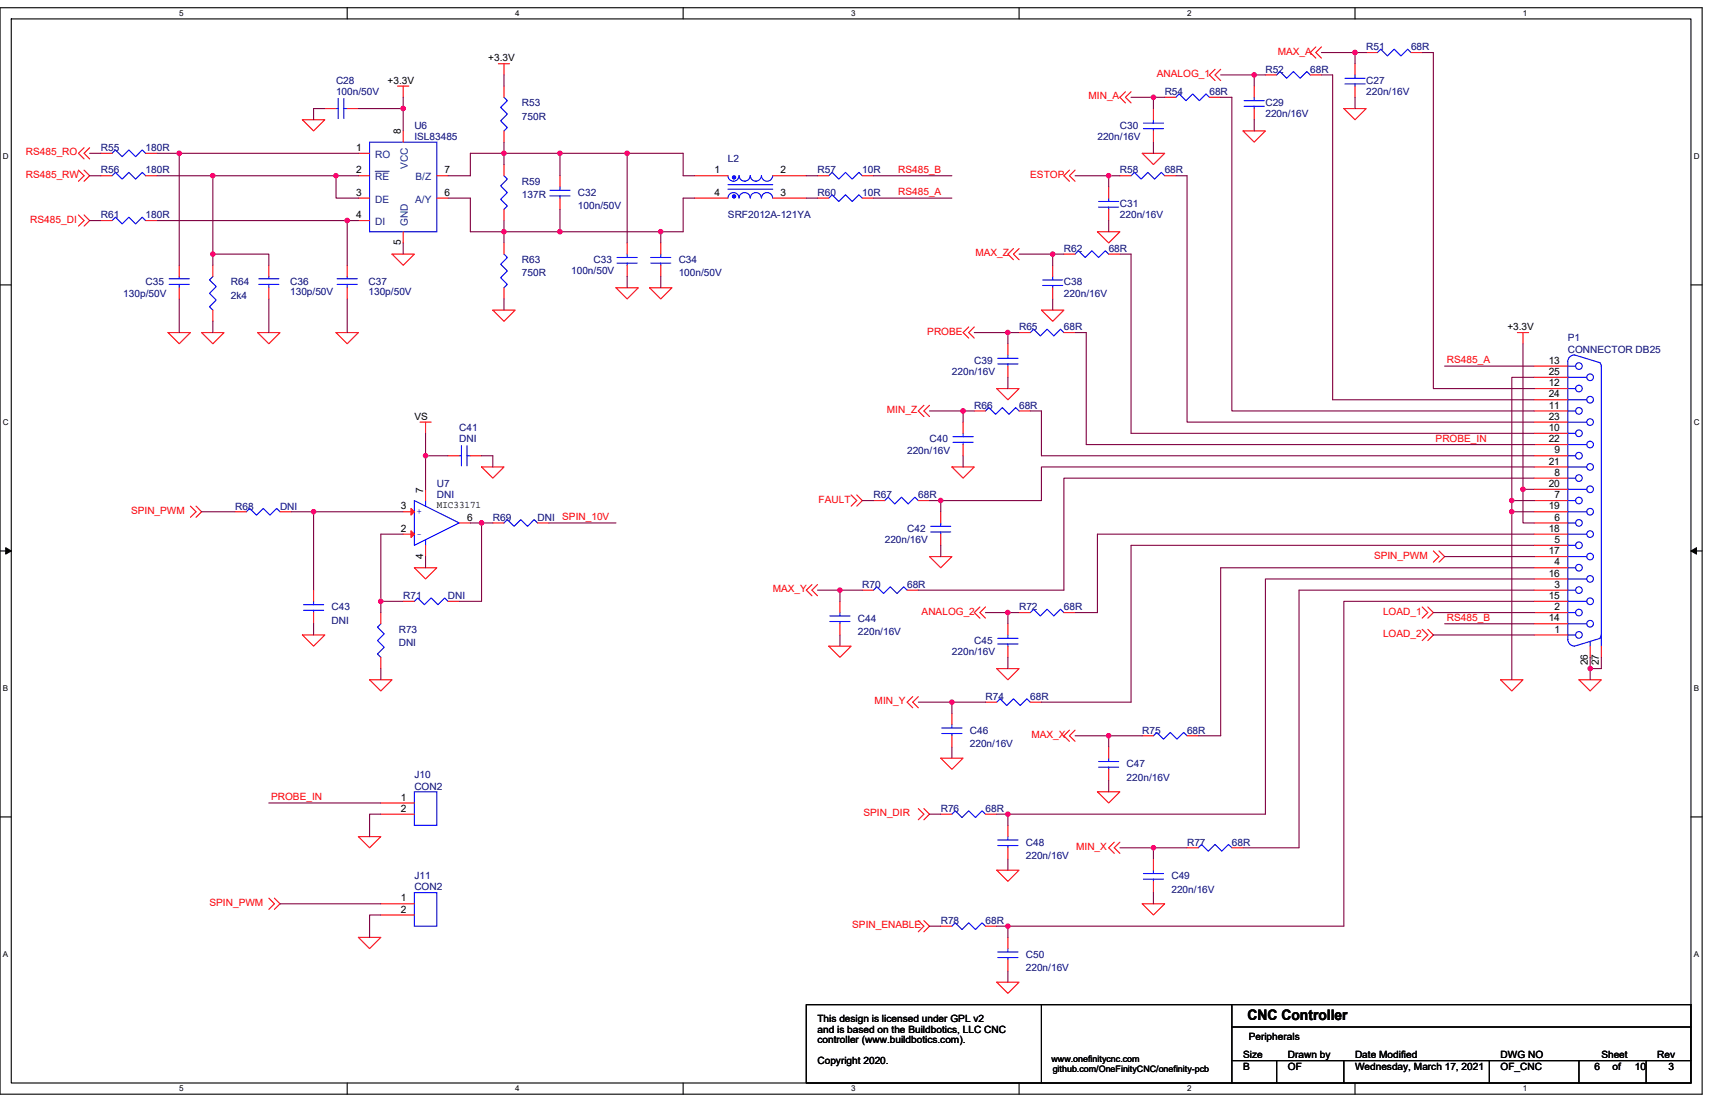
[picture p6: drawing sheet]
<svg xmlns="http://www.w3.org/2000/svg" width="432mm" height="279mm" viewBox="0 0 432 279" stroke-linecap="round" stroke-linejoin="round" font-family="sans-serif">
<path d="M0 1.9h428.6v273.5h-428.6zM2.8 4.8h422.9v267.8h-422.9z" fill="none" stroke="#000" stroke-width=".28"/>
<g fill="#fff">
<path d="M45.1 2.2h1.1v2.3h-1.1z"/>
<path d="M45.1 272.9h1.1v2.3h-1.1z"/>
</g>
<path d="M87.4 1.9v2.9M87.4 272.6v2.8" fill="none" stroke="#000" stroke-width=".28"/>
<g fill="#fff">
<path d="M129.7 2.2h1.1v2.3h-1.1z"/>
<path d="M129.7 272.9h1.1v2.3h-1.1z"/>
</g>
<path d="M172 1.9v2.9M172 272.6v2.8" fill="none" stroke="#000" stroke-width=".28"/>
<g fill="#fff">
<path d="M214.3 2.2h1.1v2.3h-1.1z"/>
<path d="M214.3 272.9h1.1v2.3h-1.1z"/>
</g>
<path d="M256.6 1.9v2.9M256.6 272.6v2.8" fill="none" stroke="#000" stroke-width=".28"/>
<g fill="#fff">
<path d="M298.9 2.2h1.1v2.3h-1.1z"/>
<path d="M298.9 272.9h1.1v2.3h-1.1z"/>
</g>
<path d="M341.2 1.9v2.9M341.2 272.6v2.8" fill="none" stroke="#000" stroke-width=".28"/>
<g fill="#fff">
<path d="M383.5 2.2h1.1v2.3h-1.1z"/>
<path d="M383.5 272.9h1.1v2.3h-1.1z"/>
<path d="M.7 38.2h1.5v2.3h-1.5z"/>
<path d="M426.5 38.2h1.4v2.3h-1.4z"/>
<path d="M.7 105.2h1.5v2.2h-1.5z"/>
<path d="M426.5 105.2h1.4v2.2h-1.4z"/>
</g>
<path d="M0 71.7h2.8M425.7 71.7h2.9" fill="none" stroke="#000" stroke-width=".28"/>
<g fill="#fff">
<path d="M.7 172.1h1.4v2.3h-1.4z"/>
<path d="M426.5 172.1h1.3v2.3h-1.3z"/>
</g>
<path d="M0 138.7h2.8M425.7 138.7h2.9" fill="none" stroke="#000" stroke-width=".28"/>
<path d="M1.4 137.9l1.4 .8-1.4 .8zM425.7 138.7l1.4-.8v1.6z" fill="#000" stroke="#000" stroke-width=".25"/>
<g fill="#fff">
<path d="M.7 239.1h1.4v2.3h-1.4z"/>
<path d="M426.4 239.1h1.4v2.3h-1.4z"/>
</g>
<path d="M0 205.6h2.8M425.7 205.6h2.9M262.2 252.9h-59.2v19.7h59.2M262.2 252.9h48v19.7h-48zM310.2 252.9h115.5v19.7h-115.5M310.2 258.5h115.5M310.2 267h115.5M321.4 267v5.6M338.3 267v5.6M375 267v5.6M397.6 267v5.6M414.5 267v5.6" fill="none" stroke="#000" stroke-width=".28"/>
<g fill="none" stroke="#f00" stroke-width=".28">
<path d="M125.5 16h2.8M126.9 16v2.9M305.9 17.4l-1.4 1.5 1.4 1.4M307.3 17.4l-1.4 1.5 1.4 1.4M318.6 18.9h2.8M329.9 18.9h2.8M331.3 11.8l-1.4 1.4 1.4 1.4M332.7 11.8l-1.4 1.4 1.4 1.4M341.2 16v2.9M344 13.2h2.8M355.3 13.2h2.8M21.2 37.2l-1.5 1.4 1.5 1.4"/>
<path d="M22.6 37.2l-1.4 1.4 1.4 1.4M25.4 38.6h2.8M36.7 38.6h2.8M76.1 30.1h5.7l-2.8 2.9zM81.8 27.3h2.8M87.4 27.3h2.8M90.2 38.6h2.8M100.1 21.7h2.8M101.5 21.7v2.8M101.5 33v2.8M126.9 21.7v2.8M126.9 33v2.8"/>
<path d="M283.4 23.1l-1.4 1.4 1.4 1.4M284.8 23.1l-1.4 1.4 1.4 1.4M287.6 38.6h5.6l-2.8 2.8zM290.4 33v2.8M290.4 27.3v2.8M293.2 24.5h2.9M304.5 24.5h2.8M313 33h5.6l-2.8 2.8zM315.8 27.3v2.8M315.8 21.7v2.8M338.3 27.3h5.7l-2.8 2.8zM341.2 21.7v2.8"/>
<path d="M19.7 42.8l1.5 1.4-1.5 1.4M19.7 54.1l1.5 1.4-1.5 1.4M21.2 42.8l1.4 1.4-1.4 1.4M21.2 54.1l1.4 1.4-1.4 1.4M25.4 55.5h2.8M25.4 44.2h2.8M36.7 55.5h2.8M36.7 44.2h2.8M90.2 44.2h2.8M90.2 49.9h2.8M90.2 55.5h2.8M101.5 58.3v2.9"/>
<path d="M110 49.9h2.8M110 44.2h2.8M126.9 41.4v2.8M126.9 52.7v2.8M141 49.9v2.8M141 44.2v2.9M174.8 44.2h8.5M174.8 49.9h8.5M194.6 44.2h8.4M194.6 49.9h8.4M205.8 44.2h2.9M205.8 49.9h2.9"/>
<path d="M217.1 44.2h2.8M217.1 49.9h2.8M269.3 42.8l-1.4 1.4 1.4 1.4M270.7 42.8l-1.4 1.4 1.4 1.4M276.3 58.3h5.7l-2.9 2.9zM279.1 52.7v2.8M279.1 47.1v2.8M282 44.2h2.8M293.2 44.2h2.9M45.1 66.8v2.8M45.1 72.4v2.8M53.6 78.1v2.8"/>
<path d="M53.6 66.8v2.8M67.7 66.8v2.8M67.7 72.4v2.8M87.4 66.8v2.8M87.4 72.4v2.8M98.7 64h5.6l-2.8 2.8zM124.1 78.1h5.6l-2.8 2.8zM126.9 61.2v2.8M126.9 72.4v2.8M155.1 72.4h5.6l-2.8 2.8zM157.9 66.8v2.8M157.9 61.2v2.8"/>
<path d="M163.5 72.4h5.7l-2.8 2.8zM166.4 66.8v2.8M166.4 61.2v2.8M255.2 62.6l-1.4 1.4 1.4 1.4M256.6 62.6l-1.4 1.4 1.4 1.4M262.2 78.1h5.7l-2.9 2.8zM265 72.4v2.8M265 66.8v2.8M267.9 64h2.8M279.1 64h2.9M42.3 83.7h5.6l-2.8 2.8zM50.8 83.7h5.6l-2.8 2.8z"/>
<path d="M64.9 83.7h5.6l-2.8 2.8zM84.6 83.7h5.6l-2.8 2.8zM243.9 82.3l-1.4 1.4 1.4 1.4M245.3 82.3l-1.4 1.4 1.4 1.4M251 97.8h5.6l-2.8 2.8zM253.8 92.2v2.8M253.8 86.5v2.8M256.6 83.7h2.8M267.9 83.7h2.8M382 83.7h2.9M383.5 83.7v2.8M386.3 92.2h8.4"/>
<path d="M386.3 95h8.4M386.3 97.8h8.4M105.7 106.3h2.9M107.1 106.3v2.8M112.8 114.7h2.8M118.4 114.7h2.8M121.2 117.5h5.7l-2.8 2.9zM232.6 102l-1.4 1.4 1.4 1.5M234 102l-1.4 1.4 1.4 1.5M239.7 117.5h5.6l-2.8 2.9zM242.5 111.9v2.8M242.5 106.3v2.8"/>
<path d="M245.3 103.4h2.8M256.6 103.4h2.8M386.3 100.6h8.4M386.3 103.4h8.4M386.3 106.3h8.4M386.3 109.1h8.4M386.3 111.9h8.4M386.3 114.7h8.4M386.3 117.5h8.4M47.9 127.4l1.5 1.4-1.5 1.4M49.4 127.4l1.4 1.4-1.4 1.4M59.2 128.8h2.8"/>
<path d="M70.5 128.8h2.8M101.5 128.8h2.8M101.5 134.5h2.8M107.1 123.2v2.8M107.1 137.3v2.8M115.6 131.6h2.8M124.1 131.6h2.8M135.3 131.6h2.9M214.3 124.6l1.4 1.4-1.4 1.4M215.7 124.6l1.4 1.4-1.4 1.4M219.9 126h2.9M231.2 126h2.8"/>
<path d="M236.9 134.5v2.8M236.9 128.8v2.8M360.9 138.7l1.4 1.4-1.4 1.4M362.3 138.7l1.4 1.4-1.4 1.4M386.3 120.4h8.4M386.3 123.2h8.4M386.3 126h8.4M386.3 128.8h8.4M386.3 131.6h8.4M386.3 134.5h8.4M386.3 137.3h8.4M76.1 159.8h5.7l-2.8 2.8z"/>
<path d="M79 154.2v2.8M79 148.5v2.9M95.9 154.2v2.8M101.5 151.4h2.8M104.3 142.9h5.7l-2.9 2.8zM112.8 151.4h2.8M204.4 147.2l-1.4 1.3 1.4 1.5M205.8 147.2l-1.4 1.3 1.4 1.5M211.5 157v2.8M211.5 151.4v2.8M217.1 148.5h2.8M228.4 148.5h2.8"/>
<path d="M234 140.1h5.7l-2.8 2.8zM246.7 152.8l-1.4 1.4 1.4 1.4M248.1 152.8l-1.4 1.4 1.4 1.4M253.8 157v2.8M256.6 154.2h2.8M267.9 154.2h2.8M358.1 152.8l1.4 1.4-1.4 1.4M358.1 158.4l1.4 1.4-1.4 1.4M359.5 152.8l1.4 1.4-1.4 1.4M359.5 158.4l1.4 1.4-1.4 1.4M386.3 140.1h8.4M386.3 142.9h8.4"/>
<path d="M386.3 145.7h8.4M386.3 148.5h8.4M386.3 151.4h8.4M386.3 154.2h8.4M386.3 157h8.4M386.3 159.8h8.4M93 171.1h5.7l-2.8 2.8zM95.9 165.5v2.8M208.7 162.6h5.6l-2.8 2.9zM229.8 175.3l-1.4 1.4 1.4 1.5M231.2 175.3l-1.4 1.4 1.4 1.5M239.7 179.6v2.8"/>
<path d="M248.1 176.7h2.9M251 168.3h5.6l-2.8 2.8zM253.8 162.6v2.9M259.4 176.7h2.8M377.8 171.1h5.7l-2.9 2.8zM397.6 171.1h5.6l-2.8 2.8zM400.4 162.6v2.9M403.2 162.6v2.9M236.9 190.8h5.6l-2.8 2.9zM239.7 185.2v2.8M269.3 183.8l-1.4 1.4 1.4 1.4M270.7 183.8l-1.4 1.4 1.4 1.4"/>
<path d="M276.3 199.3h5.7l-2.9 2.8zM279.1 193.7v2.8M279.1 188v2.8M287.6 185.2h2.8M298.9 185.2h2.8M90.2 210.6h5.7l-2.9 2.8zM95.9 202.1h8.4M95.9 204.9h8.4M231.2 203.5l1.4 1.4-1.4 1.5M232.6 203.5l1.4 1.4-1.4 1.5M236.9 204.9h2.8M248.1 204.9h2.9"/>
<path d="M251 219h5.6l-2.8 2.8zM253.8 213.4v2.8M253.8 207.8v2.8M280.5 212l-1.4 1.4 1.4 1.4M282 212l-1.5 1.4 1.5 1.4M290.4 216.2v2.8M298.9 213.4h2.8M310.2 213.4h2.8M67.7 226.1l1.4 1.4-1.4 1.4M69.1 226.1l1.4 1.4-1.4 1.4M90.2 235.9h5.7l-2.9 2.9zM95.9 227.5h8.4"/>
<path d="M95.9 230.3h8.4M231.2 231.7l1.4 1.4-1.4 1.4M232.6 231.7l1.4 1.4-1.4 1.4M236.9 233.1h2.8M248.1 233.1h2.9M253.8 235.9v2.9M287.6 227.5h5.6l-2.8 2.8zM290.4 221.8v2.9M251 247.2h5.6l-2.8 2.8zM253.8 241.6v2.8"/>
</g>
<g fill="none" stroke="#00f" stroke-width=".28">
<path d="M321.4 18.9l.9-.9 1.7 1.7 1.6-1.7 1.7 1.7 1.7-1.7 .9 .9M338.6 19.7h5.1M341.2 18.9v.8M346.8 13.2l.8-.8 1.7 1.7 1.7-1.7 1.7 1.7 1.7-1.7 .9 .8M28.2 38.6l.9-.9 1.7 1.7 1.6-1.7 1.7 1.7 1.7-1.7 .9 .9M84.6 27.3h.6M85.2 24.8v5M86.6 27.3h.8M86.6 24.8v5M93 35.8h17v22.5h-17zM126.9 24.5l.8 .8-1.7 1.7 1.7 1.7-1.7 1.7 1.7 1.7-.8 .9M287.9 31h5"/>
<path d="M287.9 32.4h5M290.4 32.4v.6M290.4 30.1v.9M296.1 24.5l.8-.9 1.7 1.7 1.7-1.7 1.7 1.7 1.7-1.7 .8 .9M313.2 25.3h5.1M313.2 26.8h5.1M315.8 26.8v.5M315.8 24.5v.8M338.6 21.1h5.1M341.2 21.1v.6M28.2 55.5l.9-.8 1.7 1.7 1.6-1.7 1.7 1.7 1.7-1.7 .9 .8M28.2 44.2l.9-.8 1.7 1.7 1.6-1.7 1.7 1.7 1.7-1.7 .9 .8"/>
<path d="M126.9 44.2l.8 .9-1.7 1.7 1.7 1.7-1.7 1.7 1.7 1.6-.8 .9M138.5 47.9h5M138.5 49.3h5M141 49.3v.6M141 47.1v.8M183.3 46.5h11.3M183.3 47.6h11.3M183.3 44.2a1.4 1.4 0 0 0 1.4 1.4 1.42 1.42 0 0 0 1.4-1.4M186.1 49.8a1.4 1.4 0 0 0-1.5-1.3h.1a1.37 1.37 0 0 0-1.4 1.3M186.1 44.2a1.4 1.4 0 0 0 1.4 1.4 1.44 1.44 0 0 0 1.4-1.4 1.43 1.43 0 0 0 1.4 1.4 1.44 1.44 0 0 0 1.4-1.4 1.42 1.42 0 0 0 1.4 1.4 1.42 1.42 0 0 0 1.4-1.4M194.5 49.8a1.41 1.41 0 0 0-1.4-1.3 1.41 1.41 0 0 0-1.4 1.3 1.45 1.45 0 0 0-1.4-1.3 1.38 1.38 0 0 0-1.4 1.3 1.45 1.45 0 0 0-1.4-1.3 1.38 1.38 0 0 0-1.4 1.3M208.7 44.2l.8-.8 1.7 1.7 1.7-1.7 1.7 1.7 1.7-1.7 .8 .8"/>
<path d="M208.7 49.9l.8-.9 1.7 1.7 1.7-1.7 1.7 1.7 1.7-1.7 .8 .9M276.6 50.7h5.1M276.6 52.1h5.1M279.1 52.1v.6M279.1 49.9v.8M284.8 44.2l.8-.8 1.7 1.7 1.7-1.7 1.7 1.7 1.7-1.7 .8 .8M42.6 71.6h5.1M42.6 70.2h5.1M45.1 69.6v.6M45.1 71.6v.8M53.6 69.6l-.9 .9 1.7 1.6-1.7 1.7 1.7 1.7-1.7 1.7 .9 .9M65.2 71.6h5"/>
<path d="M65.2 70.2h5M67.7 69.6v.6M67.7 71.6v.8M84.9 71.6h5.1M84.9 70.2h5.1M87.4 69.6v.6M87.4 71.6v.8M126.9 64l.8 .8-1.7 1.7 1.7 1.7-1.7 1.7 1.7 1.7-.8 .8M155.4 64.8h5M155.4 66.2h5M157.9 66.2v.6M157.9 64v.8"/>
<path d="M163.8 64.8h5.1M163.8 66.2h5.1M166.4 66.2v.6M166.4 64v.8M262.5 70.5h5.1M262.5 71.9h5.1M265 71.9v.5M265 69.6v.9M270.7 64l.8-.9 1.7 1.7 1.7-1.7 1.7 1.7 1.7-1.7 .8 .9M251.2 90.2h5.1M251.2 91.6h5.1M253.8 91.6v.6"/>
<path d="M253.8 89.3v.9M259.4 83.7l.8-.8 1.7 1.7 1.7-1.7 1.7 1.7 1.7-1.7 .9 .8M394.7 92.2h2M394.7 97.8h2M394.7 95h4.8M402.8 91.4l.4 .8v67.6M402.9 91.3l-6.5-2a1.66 1.66 0 0 0-1.7 1.7v70a1.72 1.72 0 0 0 1.7 1.6l6.5-1.9M115.6 114.7h.6M116.2 112.2v5.1M117.6 114.7h.8M117.6 112.2v5.1M239.9 109.9h5.1"/>
<path d="M239.9 111.3h5.1M242.5 111.3v.6M242.5 109.1v.8M248.1 103.4l.9-.8 1.7 1.7 1.6-1.7 1.7 1.7 1.7-1.7 .9 .8M394.7 103.4h2M394.7 109.1h2M394.7 114.7h2M394.7 100.6h4.8M394.7 106.3h4.8M394.7 111.9h4.8M394.7 117.5h4.8M62 128.8l.9-.8 1.7 1.7 1.7-1.7 1.7 1.7 1.7-1.7 .8 .8"/>
<path d="M104.3 126l11.3 5.6-11.3 5.7zM107.1 135.9v1.4M107.1 126v1.4M126.9 131.6l.8-.8 1.7 1.7 1.7-1.7 1.7 1.7 1.7-1.7 .8 .8M222.8 126l.8-.8 1.7 1.7 1.7-1.7 1.7 1.7 1.7-1.7 .8 .8M234.3 132.5h5.1M234.3 133.9h5.1M236.9 133.9v.6M236.9 131.6v.9M394.7 120.4h2M394.7 126h2M394.7 131.6h2"/>
<path d="M394.7 137.3h2M394.7 123.2h4.8M394.7 128.8h4.8M394.7 134.5h4.8M76.4 152.2h5.1M76.4 153.6h5.1M79 153.6v.6M79 151.4v.8M95.9 157l-.9 .9 1.7 1.7-1.7 1.6 1.7 1.7-1.7 1.7 .9 .9M104.3 151.4l.9-.9 1.7 1.7 1.7-1.7 1.7 1.7 1.7-1.7 .8 .9M208.9 155h5.1M208.9 156.4h5.1"/>
<path d="M211.5 156.4v.6M211.5 154.2v.8M219.9 148.5l.9-.8 1.7 1.7 1.7-1.7 1.6 1.7 1.7-1.7 .9 .8M253.8 159.8v.9M259.4 154.2l.8-.8 1.7 1.6 1.7-1.6 1.7 1.6 1.7-1.6 .9 .8M394.7 142.9h2M394.7 148.5h2M394.7 154.2h2M394.7 159.8h2M394.7 140.1h4.8M394.7 145.7h4.8M394.7 151.4h4.8"/>
<path d="M394.7 157h4.8M403.2 159.8l-.4 .8M403.2 159.8v2.8M251 176.7l.8-.8 1.7 1.7 1.7-1.7 1.7 1.7 1.7-1.7 .8 .8M251.2 160.7h5.1M251.2 162.1h5.1M253.8 162.1v.5M400.4 162.6h.1M400.4 161.5v1.1M104.3 199.3h5.7v8.5h-5.7zM237.1 183.2h5.1M237.1 184.6h5.1"/>
<path d="M239.7 184.6v.6M239.7 182.4v.8M276.6 191.7h5.1M276.6 193.1h5.1M279.1 193.1v.6M279.1 190.8v.9M290.4 185.2l.9-.8 1.6 1.7 1.7-1.7 1.7 1.7 1.7-1.7 .9 .8M239.7 204.9l.8-.8 1.7 1.7 1.7-1.7 1.7 1.7 1.7-1.7 .8 .8M251.2 211.4h5.1M251.2 212.8h5.1M253.8 212.8v.6M253.8 210.6v.8"/>
<path d="M287.9 219.9h5M290.4 219v.9M301.7 213.4l.8-.8 1.7 1.6 1.7-1.6 1.7 1.6 1.7-1.6 .9 .8M104.3 224.7h5.7v8.4h-5.7zM239.7 233.1l.8-.8 1.7 1.7 1.7-1.7 1.7 1.7 1.7-1.7 .8 .8M251.2 239.6h5.1M253.8 238.8v.8M287.9 221.3h5M290.4 221.3v.5M251.2 241h5.1M253.8 241v.6"/>
<circle cx="397.5" cy="97.8" r=".84"/>
<circle cx="397.5" cy="92.1" r=".84"/>
<circle cx="400.4" cy="95" r=".84"/>
<circle cx="397.5" cy="114.7" r=".84"/>
<circle cx="397.5" cy="109.1" r=".84"/>
<circle cx="397.5" cy="103.4" r=".84"/>
<circle cx="400.4" cy="100.6" r=".84"/>
<circle cx="400.4" cy="106.2" r=".84"/>
<circle cx="400.4" cy="111.9" r=".84"/>
<circle cx="400.4" cy="117.5" r=".84"/>
<circle cx="397.5" cy="137.3" r=".84"/>
<circle cx="397.5" cy="120.3" r=".84"/>
<circle cx="397.5" cy="131.6" r=".84"/>
<circle cx="397.5" cy="126" r=".84"/>
<circle cx="400.4" cy="128.8" r=".84"/>
<circle cx="400.4" cy="134.4" r=".84"/>
<circle cx="400.4" cy="123.2" r=".84"/>
<circle cx="397.5" cy="142.9" r=".84"/>
<circle cx="397.5" cy="154.2" r=".84"/>
<circle cx="397.5" cy="159.8" r=".84"/>
<circle cx="397.5" cy="148.5" r=".84"/>
<circle cx="400.4" cy="140.1" r=".84"/>
<circle cx="400.4" cy="157" r=".84"/>
<circle cx="400.4" cy="151.3" r=".84"/>
<circle cx="400.4" cy="145.7" r=".84"/>
</g>
<g fill="#f00" stroke="#f00" stroke-width=".28">
<path d="M103.5 128l.8 .8-.8 .9z"/>
<path d="M103.5 133.6l.8 .9-.8 .8z"/>
</g>
<g fill="#00f" stroke="#00f" stroke-width=".28">
<circle cx="184.8" cy="44.6" r=".42"/>
<circle cx="184.8" cy="49.4" r=".42"/>
</g>
<path d="M94.5 43.1h3.5" fill="none" stroke="#004080" stroke-width=".25"/>
<g fill="none" stroke="#800040" stroke-width=".28">
<path d="M126.9 18.9v2.8M307.3 18.9h8.5M318.6 18.9h-2.8v2.8M332.7 13.2h8.5M332.7 18.9h2.8v81.7h50.8M341.2 13.2v2.8M341.2 13.2h2.8M358.1 13.2h2.8v84.6h25.4M22.6 38.6h2.8M39.5 38.6h5.6M45.1 38.6h45.1M45.1 38.6v28.2"/>
<path d="M81.8 27.3h-2.8v2.8M90.2 27.3h11.3M101.5 24.5v2.8M101.5 27.3v5.7M126.9 38.6h14.1M126.9 38.6h-8.5v5.6h-5.6M126.9 38.6v2.8M126.9 35.8v2.8M141 38.6v5.6M141 38.6h16.9M157.9 38.6h14.1v5.6h2.8M157.9 38.6v22.6"/>
<path d="M284.8 24.5h5.6M290.4 24.5v2.8M290.4 24.5h2.8M290.4 35.8v2.8M307.3 24.5h2.9v78.9h76.1M315.8 30.1v2.9M341.2 24.5v2.8M22.6 55.5h2.8M22.6 44.2h2.8M39.5 44.2h14.1M39.5 55.5h47.9M53.6 44.2v19.8"/>
<path d="M53.6 44.2h31M84.6 44.2v5.7h5.6M84.6 44.2h5.6M87.4 55.5v11.3M87.4 55.5h2.8M112.8 49.9h5.6v8.4h8.5M126.9 58.3h14.1M126.9 55.5v2.8M126.9 58.3v2.9M141 52.7v5.6M141 58.3h25.4M166.4 58.3v2.9"/>
<path d="M174.8 49.9h-2.8v8.4h-5.6M203 44.2h2.8M203 49.9h2.8M219.9 44.2h19.8M219.9 49.9h19.8M270.7 44.2h8.4M279.1 55.5v2.8M282 44.2h-2.9v2.9M296.1 44.2h2.8v62.1h87.4M45.1 75.2v8.5M53.6 64v2.8M53.6 64h14.1v2.8"/>
<path d="M67.7 75.2v8.5M87.4 75.2v8.5M101.5 61.2v2.8M126.9 75.2v2.9M157.9 69.6v2.8M166.4 69.6v2.8M256.6 64h8.4M265 64v2.8M265 64h2.9M265 75.2v2.9M282 64h2.8v45.1h101.5M53.6 80.9v2.8"/>
<path d="M245.3 83.7h8.5M253.8 83.7v2.8M253.8 83.7h2.8M253.8 95v2.8M270.7 83.7h2.8v28.2h112.8M363.7 92.2h22.6M383.5 86.5v36.7h2.8M386.3 95h-5.7v31M107.1 114.7h5.7M107.1 109.1v5.6M107.1 114.7v8.5M121.2 114.7h2.9v2.8"/>
<path d="M234 103.4h8.5M242.5 114.7v2.8M245.3 103.4h-2.8v2.9M259.4 103.4h2.8v11.3h124.1M386.3 117.5h-124.1v8.5h-25.3M50.8 128.8h8.4M73.3 128.8h5.7M79 128.8v19.7M79 128.8h22.5M101.5 134.5h-5.6v16.9M118.4 131.6h2.8M121.2 131.6h2.9"/>
<path d="M121.2 131.6v19.8h-5.6M138.2 131.6h16.9M217.1 126h2.8M234 126h2.9M236.9 126v2.8M236.9 137.3v2.8M383.5 123.2v8.4h2.8M386.3 137.3h-101.5v39.4h-22.6M386.3 126h-5.7v2.8M386.3 128.8h-5.7v42.3M386.3 134.5h-110v19.7h-5.6M386.3 120.4h-118.4v28.1h-36.7"/>
<path d="M79 157v2.8M95.9 151.4h5.6M95.9 151.4v2.8M107.1 140.1v2.8M205.8 148.5h5.7M211.5 159.8v2.8M211.5 148.5v2.9M211.5 148.5h5.6M248.1 154.2h5.7M253.8 154.2v2.8M253.8 154.2h2.8M360.9 159.8h25.4"/>
<path d="M360.9 154.2h25.4M363.7 157h22.6M363.7 140.1h22.6M386.3 142.9h-79v42.3h-5.6M386.3 151.4h-48v81.7h-84.5M386.3 145.7h-67.7v59.2h-64.8M386.3 148.5h-59.2v64.9h-14.1M95.9 168.3v2.8M231.2 176.7h8.5M239.7 176.7v2.9M239.7 176.7h8.4M253.8 165.5v2.8"/>
<path d="M400.4 165.5v2.8M400.4 168.3v2.8M403.2 165.5v2.8h-2.8M239.7 188v2.8M270.7 185.2h8.4M279.1 185.2v2.8M279.1 196.5v2.8M279.1 185.2h8.5M67.7 202.1h28.2M95.9 204.9h-2.9v5.7M234 204.9h2.9M251 204.9h2.8"/>
<path d="M253.8 204.9v2.9M253.8 216.2v2.8M282 213.4h8.4M290.4 213.4v2.8M290.4 213.4h8.5M70.5 227.5h25.4M95.9 230.3h-2.9v5.6M234 233.1h2.9M251 233.1h2.8M253.8 233.1v2.8M290.4 224.7v2.8M253.8 244.4v2.8"/>
</g>
<g fill="#f0f" stroke="#f0f" stroke-width=".28">
<circle cx="101.5" cy="27.3" r=".56"/>
<circle cx="53.6" cy="64" r=".55"/>
<circle cx="87.4" cy="55.5" r=".56"/>
<circle cx="126.9" cy="38.6" r=".55"/>
<circle cx="126.9" cy="58.3" r=".55"/>
<circle cx="141" cy="38.6" r=".55"/>
<circle cx="166.3" cy="58.3" r=".55"/>
<circle cx="141" cy="58.3" r=".55"/>
<circle cx="157.9" cy="38.6" r=".56"/>
<circle cx="107.1" cy="114.7" r=".55"/>
<circle cx="78.9" cy="128.8" r=".55"/>
<circle cx="95.9" cy="151.4" r=".55"/>
<circle cx="121.2" cy="131.6" r=".56"/>
<circle cx="400.4" cy="168.3" r=".55"/>
<circle cx="380.6" cy="126" r=".55"/>
<circle cx="236.8" cy="126" r=".55"/>
<circle cx="84.6" cy="44.2" r=".55"/>
<circle cx="53.6" cy="44.2" r=".55"/>
<circle cx="45.1" cy="38.6" r=".56"/>
<circle cx="383.4" cy="123.2" r=".56"/>
<circle cx="380.6" cy="128.8" r=".55"/>
<circle cx="341.2" cy="13.2" r=".56"/>
<circle cx="315.8" cy="18.8" r=".56"/>
<circle cx="290.4" cy="24.5" r=".55"/>
<circle cx="279.1" cy="44.2" r=".55"/>
<circle cx="265" cy="64" r=".55"/>
<circle cx="253.7" cy="83.7" r=".55"/>
<circle cx="242.5" cy="103.4" r=".57"/>
<circle cx="211.5" cy="148.5" r=".55"/>
<circle cx="253.7" cy="154.2" r=".55"/>
<circle cx="239.6" cy="176.7" r=".55"/>
<circle cx="279.1" cy="185.2" r=".55"/>
<circle cx="253.7" cy="204.9" r=".55"/>
<circle cx="290.4" cy="213.4" r=".55"/>
<circle cx="253.7" cy="233.1" r=".55"/>
</g>
<text font-size="3.7" x="314.1" y="256.8">CNC Controller</text>
<g font-size="2.5">
<text x="122.9" y="15.5">+3.3V</text>
<text x="97.6" y="21.1">+3.3V</text>
<text x="100.9" y="33.8" transform="rotate(-90 100.9 33.8)">8</text>
<text x="89.7" y="38">1</text>
<text x="89.7" y="43.6">2</text>
<text x="112" y="43.6">7</text>
<text x="179.9" y="43.6">1</text>
<text x="196.5" y="43.6">2</text>
<text x="89.7" y="49.3">3</text>
<text x="112" y="49.3">6</text>
<text x="179.9" y="49.3">4</text>
<text x="196.5" y="49.3">3</text>
<text x="89.7" y="54.9">4</text>
<text x="100.9" y="61.7" transform="rotate(-90 100.9 61.7)">5</text>
<text x="379.5" y="83.1">+3.3V</text>
<text x="389.9" y="91.6">13</text>
<text x="389.9" y="94.4">25</text>
<text x="389.9" y="97.2">12</text>
<text x="389.9" y="100">24</text>
<text x="104.3" y="105.7">VS</text>
<text x="389.9" y="102.8">11</text>
<text x="389.9" y="105.7">23</text>
<text x="389.9" y="108.5">10</text>
<text x="389.9" y="111.3">22</text>
<text x="389.9" y="116.9">21</text>
<text x="391.4" y="114.1">9</text>
<text x="391.4" y="119.8">8</text>
<text x="106.6" y="124" transform="rotate(-90 106.6 124)">7</text>
<text x="389.9" y="122.6">20</text>
<text x="391.4" y="125.4">7</text>
<text x="100.9" y="128.2">3</text>
<text x="110" y="128">MIC33171</text>
<text x="117.6" y="131">6</text>
<text x="389.9" y="128.2">19</text>
<text x="391.4" y="131">6</text>
<text x="100.9" y="133.9">2</text>
<text x="389.9" y="133.9">18</text>
<text x="391.4" y="136.7">5</text>
<text x="106.6" y="140.7" transform="rotate(-90 106.6 140.7)">4</text>
<text x="389.9" y="139.5">17</text>
<text x="391.4" y="142.3">4</text>
<text x="389.9" y="145.1">16</text>
<text x="391.4" y="148">3</text>
<text x="389.9" y="150.8">15</text>
<text x="391.4" y="153.6">2</text>
<text x="389.9" y="156.4">14</text>
<text x="391.4" y="159.2">1</text>
<text x="399.8" y="167.4" transform="rotate(-90 399.8 167.4)">26</text>
<text x="402.6" y="167.4" transform="rotate(-90 402.6 167.4)">27</text>
<text x="100.9" y="201.5">1</text>
<text x="100.9" y="204.3">2</text>
<text x="100.9" y="226.9">1</text>
<text x="100.9" y="229.7">2</text>
<text x="205.8" y="257.4">This design is licensed under GPL v2</text>
<text x="205.8" y="260">and is based on the Buildbotics, LLC CNC</text>
<text x="205.8" y="262.6">controller (www.buildbotics.com).</text>
<text x="314.4" y="261.9">Peripherals</text>
<text x="205.8" y="267.8">Copyright 2020.</text>
<text x="313" y="266.4">Size</text>
<text x="313" y="269.2">B</text>
<text x="324.3" y="266.4">Drawn by</text>
<text x="324.3" y="269.2">OF</text>
<text x="341.2" y="269.2">Wednesday, March 17, 2021</text>
<text x="341.2" y="266.4">Date Modified</text>
<text x="377.8" y="266.4">DWG NO</text>
<text x="377.8" y="269.2">OF_CNC</text>
<text x="401.5" y="269.2">6</text>
<text x="403.2" y="266.4">Sheet</text>
<text x="406" y="269.2">of</text>
<text x="411.6" y="269.2">10</text>
<text x="417.3" y="266.4">Rev</text>
<text x="420.1" y="269.2">3</text>
</g>
<g font-size="2.5" fill="#f00">
<text x="321.7" y="13.8">MAX_A</text>
<text x="291.3" y="19.4">ANALOG_1</text>
<text x="274.1" y="25">MIN_A</text>
<text x="6.5" y="39.1">RS485_RO</text>
<text x="6.5" y="44.8">RS485_RW</text>
<text x="226.1" y="43.6">RS485_B</text>
<text x="259.4" y="44.8">ESTOP</text>
<text x="226.1" y="49.2">RS485_A</text>
<text x="7.6" y="56.1">RS485_DI</text>
<text x="245.6" y="64.5">MAX_Z</text>
<text x="233.5" y="84.3">PROBE</text>
<text x="364.3" y="91.5">RS485_A</text>
<text x="223.3" y="104">MIN_Z</text>
<text x="361.5" y="111.2">PROBE_IN</text>
<text x="33" y="129.4">SPIN_PWM</text>
<text x="141.6" y="131">SPIN_10V</text>
<text x="206.1" y="126.6">FAULT</text>
<text x="345.9" y="140.7">SPIN_PWM</text>
<text x="194.6" y="149.1">MAX_Y</text>
<text x="232.1" y="154.7">ANALOG_2</text>
<text x="348.2" y="154.7">LOAD_1</text>
<text x="348.2" y="160.4">LOAD_2</text>
<text x="364.3" y="156.3">RS485_B</text>
<text x="220.2" y="177.3">MIN_Y</text>
<text x="259.7" y="185.8">MAX_X</text>
<text x="68.3" y="201.4">PROBE_IN</text>
<text x="217.4" y="205.5">SPIN_DIR</text>
<text x="271" y="214">MIN_X</text>
<text x="52.7" y="228">SPIN_PWM</text>
<text x="214.6" y="233.7">SPIN_ENABLE</text>
</g>
<g font-size="2.5" fill="#000080">
<text x="344" y="12.6">R51</text>
<text x="355.3" y="12.6">68R</text>
<text x="84.6" y="21.1">C28</text>
<text x="84.6" y="23.9">100n/50V</text>
<text x="293.2" y="23.9">R54</text>
<text x="304.5" y="23.9">68R</text>
<text x="318.6" y="18.3">R52</text>
<text x="329.9" y="18.3">68R</text>
<text x="344" y="21.1">C27</text>
<text x="344" y="23.9">220n/16V</text>
<text x="131.4" y="26.7">R53</text>
<text x="318.6" y="26.7">C29</text>
<text x="318.6" y="29.6">220n/16V</text>
<text x="104.3" y="32.4">U6</text>
<text x="104.3" y="35.2">ISL83485</text>
<text x="131.4" y="30.1">750R</text>
<text x="276.3" y="35.2">220n/16V</text>
<text x="282" y="32.4">C30</text>
<text x="25.4" y="38">R55</text>
<text x="36.7" y="38">180R</text>
<text x="183.3" y="40.8">L2</text>
<text x="25.4" y="43.7">R56</text>
<text x="36.7" y="43.7">180R</text>
<text x="131.4" y="46.5">R59</text>
<text x="205.8" y="43.7">R57</text>
<text x="217.1" y="43.7">10R</text>
<text x="282" y="43.7">R58</text>
<text x="293.2" y="43.7">68R</text>
<text x="131.4" y="49.9">137R</text>
<text x="145.5" y="49.3">C32</text>
<text x="145.5" y="52.7">100n/50V</text>
<text x="205.8" y="49.3">R60</text>
<text x="217.1" y="49.3">10R</text>
<text x="282" y="52.1">C31</text>
<text x="25.4" y="54.9">R61</text>
<text x="36.7" y="54.9">180R</text>
<text x="183.3" y="54.9">SRF2012A-121YA</text>
<text x="282" y="54.9">220n/16V</text>
<text x="267.9" y="63.4">R62</text>
<text x="279.1" y="63.4">68R</text>
<text x="36.7" y="71.9">C35</text>
<text x="58.1" y="71.9">R64</text>
<text x="73" y="71.9">C36</text>
<text x="92.8" y="71.9">C37</text>
<text x="131.4" y="66.2">R63</text>
<text x="131.4" y="69.6">750R</text>
<text x="143.8" y="69">100n/50V</text>
<text x="149.4" y="66.2">C33</text>
<text x="170.9" y="66.2">C34</text>
<text x="170.9" y="69.6">100n/50V</text>
<text x="267.9" y="71.9">C38</text>
<text x="31" y="74.7">130p/50V</text>
<text x="58.1" y="75.2">2k4</text>
<text x="73" y="74.4">130p/50V</text>
<text x="92.8" y="74.4">130p/50V</text>
<text x="267.9" y="74.7">220n/16V</text>
<text x="256.6" y="83.1">R65</text>
<text x="267.9" y="83.1">68R</text>
<text x="394.7" y="86">P1</text>
<text x="394.7" y="88.8">CONNECTOR DB25</text>
<text x="239.7" y="94.4">220n/16V</text>
<text x="245.3" y="91.6">C39</text>
<text x="245.3" y="102.9">R66</text>
<text x="256.6" y="102.9">68R</text>
<text x="115.6" y="108.5">C41</text>
<text x="115.6" y="111.3">DNI</text>
<text x="234" y="111.3">C40</text>
<text x="228.4" y="114.2">220n/16V</text>
<text x="110" y="122.6">U7</text>
<text x="110" y="125.4">DNI</text>
<text x="219.9" y="125.4">R67</text>
<text x="231.2" y="125.4">68R</text>
<text x="59.2" y="128.2">R68</text>
<text x="70.5" y="128.2">DNI</text>
<text x="124.1" y="131.1">R69</text>
<text x="135.3" y="131.1">DNI</text>
<text x="222.8" y="136.7">220n/16V</text>
<text x="228.4" y="133.9">C42</text>
<text x="217.1" y="148">R70</text>
<text x="228.4" y="148">68R</text>
<text x="83.5" y="153.6">C43</text>
<text x="101.5" y="150.8">R71</text>
<text x="112.8" y="150.8">DNI</text>
<text x="256.6" y="153.6">R72</text>
<text x="267.9" y="153.6">68R</text>
<text x="83.5" y="157">DNI</text>
<text x="100.4" y="159.3">R73</text>
<text x="216" y="156.4">C44</text>
<text x="216" y="159.8">220n/16V</text>
<text x="100.4" y="162.6">DNI</text>
<text x="239.7" y="164.9">220n/16V</text>
<text x="245.3" y="162.1">C45</text>
<text x="248.1" y="176.2">R74</text>
<text x="259.4" y="176.2">68R</text>
<text x="244.2" y="184.6">C46</text>
<text x="287.6" y="184.6">R75</text>
<text x="298.9" y="184.6">68R</text>
<text x="244.2" y="188">220n/16V</text>
<text x="104.3" y="195.9">J10</text>
<text x="283.7" y="193.1">C47</text>
<text x="283.7" y="196.5">220n/16V</text>
<text x="104.3" y="198.7">CON2</text>
<text x="236.9" y="204.4">R76</text>
<text x="248.1" y="204.4">68R</text>
<text x="258.3" y="212.8">C48</text>
<text x="298.9" y="212.8">R77</text>
<text x="310.2" y="212.8">68R</text>
<text x="104.3" y="221.3">J11</text>
<text x="258.3" y="216.2">220n/16V</text>
<text x="294.9" y="221.3">C49</text>
<text x="104.3" y="224.1">CON2</text>
<text x="294.9" y="224.7">220n/16V</text>
<text x="236.9" y="232.6">R78</text>
<text x="248.1" y="232.6">68R</text>
<text x="258.3" y="241">C50</text>
<text x="258.3" y="244.4">220n/16V</text>
</g>
<g font-size="2.5" fill="#004080">
<text x="94.5" y="39.7">RO</text>
<text x="94.5" y="45.4">RE</text>
<text x="102.7" y="42.6" transform="rotate(-90 102.7 42.6)">VCC</text>
<text x="104.6" y="45.4">B/Z</text>
<text x="94.5" y="51">DE</text>
<text x="104.5" y="51">A/Y</text>
<text x="94.5" y="56.7">DI</text>
<text x="102.7" y="56.9" transform="rotate(-90 102.7 56.9)">GND</text>
</g>
<g font-size="2.5" fill="#00f">
<text x="104.9" y="129.4">+</text>
<text x="104.9" y="135">-</text>
</g>
<g font-size="2.2">
<text x="264.8" y="267.3">www.onefinitycnc.com</text>
<text x="265" y="269.9">github.com/OneFinityCNC/onefinity-pcb</text>
</g>
<g font-size="2">
<text x="45.1" y="4.1">5</text>
<text x="129.7" y="4.1">4</text>
<text x="214.3" y="4.1">3</text>
<text x="298.9" y="4.1">2</text>
<text x="383.5" y="4.1">1</text>
<text x=".7" y="40">D</text>
<text x="426.5" y="40">D</text>
<text x=".7" y="107">C</text>
<text x="426.5" y="107">C</text>
<text x=".7" y="174">B</text>
<text x="426.5" y="174">B</text>
<text x=".7" y="240.9">A</text>
<text x="426.5" y="240.9">A</text>
<text x="45.1" y="274.7">5</text>
<text x="129.7" y="274.7">4</text>
<text x="214.3" y="274.7">3</text>
<text x="298.9" y="274.7">2</text>
<text x="383.5" y="274.7">1</text>
</g>
</svg>
